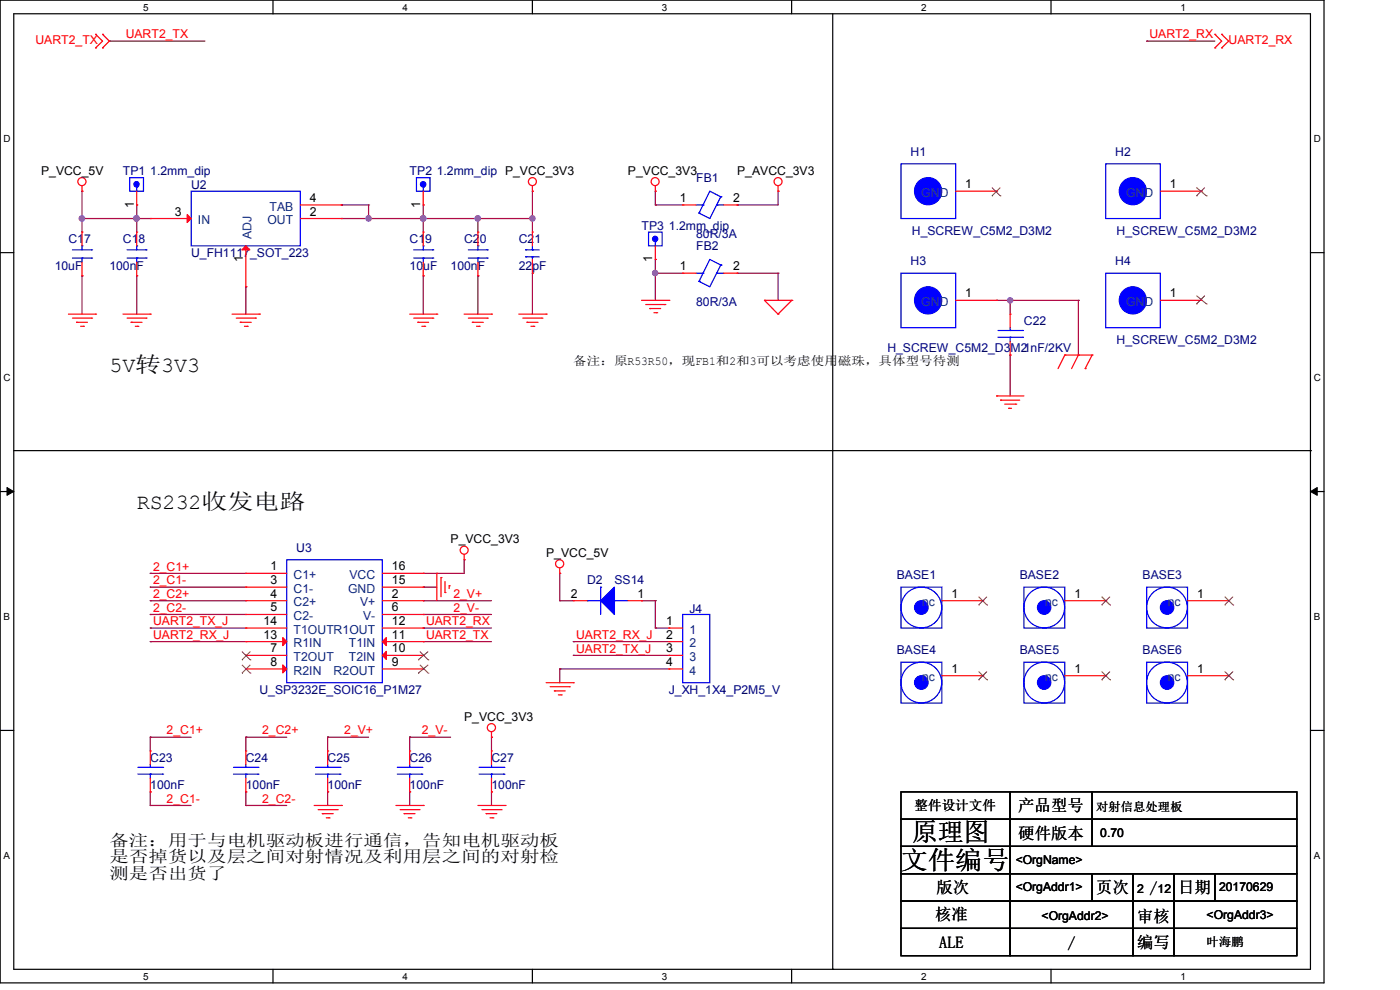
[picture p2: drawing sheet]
<svg xmlns="http://www.w3.org/2000/svg" width="297mm" height="210mm" viewBox="0 0 297 210" stroke-linecap="round" stroke-linejoin="round" font-family="sans-serif">
<path d="M0 0h280.9v208.5h-280.9zM2.9 2.9h275.1v202.7h-275.1z" fill="none" stroke="#000" stroke-width=".25"/>
<g fill="#fff">
<path d="M30.4 .3h1.1v2.4h-1.1z"/>
<path d="M30.4 205.9h1.1v2.3h-1.1z"/>
</g>
<path d="M57.9 0v2.9M57.9 205.6v2.9" fill="none" stroke="#000" stroke-width=".25"/>
<g fill="#fff">
<path d="M85.4 .3h1.1v2.4h-1.1z"/>
<path d="M85.4 205.9h1.1v2.3h-1.1z"/>
</g>
<path d="M112.9 0v2.9M112.9 205.6v2.9" fill="none" stroke="#000" stroke-width=".25"/>
<g fill="#fff">
<path d="M140.4 .3h1.2v2.4h-1.2z"/>
<path d="M140.4 205.9h1.2v2.3h-1.2z"/>
</g>
<path d="M167.9 0v2.9M167.9 205.6v2.9" fill="none" stroke="#000" stroke-width=".25"/>
<g fill="#fff">
<path d="M195.4 .3h1.2v2.4h-1.2z"/>
<path d="M195.4 205.9h1.2v2.3h-1.2z"/>
</g>
<path d="M223 0v2.9M223 205.6v2.9" fill="none" stroke="#000" stroke-width=".25"/>
<g fill="#fff">
<path d="M250.4 .3h1.2v2.4h-1.2z"/>
<path d="M250.4 205.9h1.2v2.3h-1.2z"/>
<path d="M.8 28.2h1.4v2.4h-1.4z"/>
<path d="M278.7 28.2h1.5v2.4h-1.5z"/>
<path d="M.8 78.9h1.4v2.3h-1.4z"/>
<path d="M278.7 78.9h1.5v2.3h-1.5z"/>
</g>
<path d="M0 53.6h2.9M278 53.6h2.9" fill="none" stroke="#000" stroke-width=".25"/>
<g fill="#fff">
<path d="M.8 129.6h1.3v2.3h-1.3z"/>
<path d="M278.7 129.6h1.4v2.3h-1.4z"/>
</g>
<path d="M0 104.3h2.9M278 104.3h2.9" fill="none" stroke="#000" stroke-width=".25"/>
<path d="M1.5 103.4l1.4 .9-1.4 .8zM278 104.3l1.4-.9v1.7z" fill="#000" stroke="#000" stroke-width=".21"/>
<g fill="#fff">
<path d="M.8 180.3h1.3v2.3h-1.3z"/>
<path d="M278.7 180.3h1.4v2.3h-1.4z"/>
</g>
<g fill="none" stroke="#000" stroke-width=".25">
<path d="M176.7 2.9v202.7M2.9 95.6h275.1M278 95.6h.1M0 154.9h2.9M278 154.9h2.9M191.1 168h23.2v5.8h-23.2zM191.1 173.8h23.2v5.7h-23.2zM191.1 179.5h23.2v5.8h-23.2zM214.3 168h17.4v5.8h-17.4zM214.3 173.8h17.4v5.7h-17.4zM214.3 179.5h60.8v5.8h-60.8zM231.7 168h43.4v5.8h-43.4z"/>
<path d="M231.7 173.8h43.4v5.7h-43.4zM191.1 185.3h23.2v5.8h-23.2zM191.1 191.1h23.2v5.8h-23.2zM191.1 196.9h23.2v5.8h-23.2zM214.3 185.3h17.4v5.8h-17.4zM214.3 191.1h26.1v5.8h-26.1zM214.3 196.9h26.1v5.8h-26.1zM231.7 185.3h8.7v5.8h-8.7zM240.4 191.1h8.6v5.8h-8.6zM240.4 196.9h8.6v5.8h-8.6zM240.4 185.3h8.6v5.8h-8.6zM249 191.1h26.1v5.8h-26.1z"/>
<path d="M249 196.9h26.1v5.8h-26.1zM249 185.3h8.7v5.8h-8.7zM257.7 185.3h17.4v5.8h-17.4zM176.7 205.6h.1"/>
</g>
<g fill="none" stroke="#800040" stroke-width=".25">
<path d="M23.2 8.7h.1M23.2 8.7h20.3M243.2 8.7h.1M243.2 8.7h14.5M17.4 58.5h.1M17.4 46.4h.1M17.4 40.6h.1M17.4 46.4h14.5M17.4 40.6v8.6M17.4 58.5v8.1M29 58.5h.1M29 46.4h.1"/>
<path d="M29 43.5h.1M29 43.5v5.7M29 58.5v8.1M72.4 46.4h.1M72.4 43.5h.1M72.4 46.4h40.5M72.4 43.5h5.8M78.2 43.5h.1M78.2 46.4h.1M78.2 43.5v2.9M89.8 46.4h.1M89.8 43.5h.1"/>
<path d="M89.8 58.5h.1M89.8 43.5v5.7M89.8 58.5v8.1M101.4 58.5h.1M101.4 46.4h.1M101.4 46.4v2.8M101.4 58.5v8.1M112.9 46.4h.1M112.9 58h.1M112.9 40.6h.1M112.9 40.6v8.6M112.9 58v8.6"/>
<path d="M139 58h.1M139 40.6h.1M139 43.5h.1M139 55h.1M139 40.6v2.9M139 55v8.7M139 43.5h5.8M139 58h5.8M156.4 58h.1M156.4 43.5h.1M156.4 58h8.7M165.1 58h.1"/>
<path d="M165.1 40.6h.1M165.1 40.6v2.9h-8.7M165.1 58v5.7M52.2 60.8h.1M52.2 60.8v5.8M211.4 63.7h.1M211.4 63.7h17.4M214.3 63.7h.1M214.3 75.3h.1M214.3 63.7v2.9M214.3 75.3v8.7M228.8 63.7h.1"/>
<path d="M228.8 63.7v11.6M98.5 118.7h.1M98.5 118.7v2.9h-8.7M31.9 133.2h.1M31.9 136.1h.1M31.9 121.6h.1M31.9 124.5h.1M31.9 127.4h.1M31.9 130.3h.1M31.9 133.2h20.3M31.9 136.1h20.3M31.9 121.6h20.3"/>
<path d="M31.9 124.5h20.3M31.9 127.4h20.3M31.9 130.3h20.3M89.8 136.1h.1M89.8 133.2h.1M89.8 130.3h.1M89.8 127.4h.1M89.8 121.6h.1M89.8 124.5h.1M89.8 133.2h14.5M89.8 136.1h14.5M89.8 124.5h2.9"/>
<path d="M89.8 127.4h14.5M89.8 130.3h14.5M118.7 121.6h.1M118.7 127.4h.1M118.7 127.4h2.9M118.7 121.6v5.8M121.6 136.1h.1M121.6 139h.1M121.6 136.1h20.3M121.6 139h20.3M136.1 127.4h.1M136.1 127.4h2.9"/>
<path d="M139 127.4h.1M139 133.2h.1M139 133.2h2.9M139 127.4v5.8M31.9 156.4h.1M31.9 156.4v2.9M31.9 156.4h8.7M52.2 156.4h.1M52.2 156.4h8.6M52.2 156.4v2.9M69.5 156.4h.1M69.5 156.4h8.7"/>
<path d="M69.5 156.4v2.9M86.9 156.4h.1M86.9 156.4h8.7M86.9 156.4v2.9M104.3 156.4h.1M104.3 156.4v2.9M118.7 141.9h.1M118.7 141.9h23.2M118.7 141.9v2.9M31.9 168h.1M31.9 170.9h.1M31.9 168v2.9"/>
<path d="M31.9 170.9h8.7M52.2 168h.1M52.2 170.9h.1M52.2 170.9h8.6M52.2 168v2.9M69.5 168h.1M69.5 168v2.9M86.9 168h.1M86.9 168v2.9M104.3 168h.1M104.3 168v2.9"/>
</g>
<g fill="#f0f" stroke="#f0f" stroke-width=".25">
<circle cx="214.3" cy="63.7" r=".55"/>
<circle cx="89.8" cy="46.3" r=".57"/>
<circle cx="28.9" cy="46.3" r=".56"/>
<circle cx="17.4" cy="46.3" r=".57"/>
<circle cx="78.2" cy="46.3" r=".56"/>
<circle cx="112.9" cy="46.3" r=".56"/>
<circle cx="101.3" cy="46.3" r=".56"/>
<circle cx="139" cy="57.9" r=".55"/>
</g>
<g fill="none" stroke="#f00" stroke-width=".25">
<path d="M20.3 7.3h.1M20.3 10.2h.1M20.3 7.3l1.5 1.4-1.5 1.5M21.8 10.2h.1M21.8 7.3h.1M21.8 7.3l1.4 1.4-1.4 1.5M257.7 10.2h.1M257.7 7.3h.1M257.7 7.3l1.5 1.4-1.5 1.5M259.2 10.2h.1M259.2 7.3h.1M259.2 7.3l1.4 1.4-1.4 1.5"/>
<path d="M17.4 39.4v1.2M112.9 39.4v1.2M139 39.4v1.2M165.1 39.4v1.2M17.4 40.6h.1M17.4 49.2h.1M17.4 58.5h.1M17.4 49.2v3M17.4 55.6v2.9M29 43.5h.1M29 49.2h.1M29 58.5h.1"/>
<path d="M29 40.6v2.9M29 49.2v3M29 55.6v2.9M31.9 46.4h.1M31.9 46.4h8.7M52.2 52.2v8.6M63.7 43.5h8.7M63.7 46.4h8.7M72.4 46.4h.1M72.4 43.5h.1M89.8 43.5h.1M89.8 49.2h.1"/>
<path d="M89.8 58.5h.1M89.8 40.6v2.9M89.8 49.2v3M89.8 55.6v2.9M101.4 49.2h.1M101.4 58.5h.1M101.4 49.2v3M101.4 55.6v2.9M112.9 40.6h.1M112.9 58h.1M112.9 49.2h.1M112.9 49.2v3"/>
<path d="M112.9 55v3M139 40.6h.1M139 55h.1M139 52.2v2.8M144.8 43.5h.1M144.8 58h.1M144.8 43.5h2.9M144.8 58h2.9M153.5 43.5h2.9M153.5 58h2.9M156.4 43.5h.1M156.4 58h.1"/>
<path d="M165.1 40.6h.1M202.7 40.6h8.7M211.4 40.6h.1M246.2 40.6h8.6M254.8 40.6h.1M14.5 66.6h5.8M15.4 67.5h4M16.3 68.4h.1M16.3 68.4h2.2M17.1 69.2h.6M17.7 69.2h.1M19.4 67.5h.1"/>
<path d="M20.3 66.6h.1M26.1 66.6h5.8M27 67.5h4M27.8 68.4h.1M27.8 68.4h2.3M28.7 69.2h.6M29.3 69.2h.1M31 67.5h.1M31.9 66.6h.1M49.2 66.6h5.8M50.1 67.5h4.1M51 68.4h.1"/>
<path d="M51 68.4h2.3M51.9 69.2h.6M52.2 60.8h.1M52.5 69.2h.1M54.2 67.5h.1M55 66.6h.1M86.9 66.6h5.8M87.8 67.5h4M88.6 68.4h.1M88.6 68.4h2.3M89.5 69.2h.6M90.1 69.2h.1"/>
<path d="M91.8 67.5h.1M92.7 66.6h.1M98.5 66.6h5.8M99.4 67.5h4M100.2 68.4h.1M100.2 68.4h2.3M101.1 69.2h.5M101.6 69.2h.1M103.4 67.5h.1M104.3 66.6h.1M110.1 66.6h5.8M110.9 67.5h4.1"/>
<path d="M111.8 68.4h.1M111.8 68.4h2.3M112.6 69.2h.6M113.2 69.2h.1M115 67.5h.1M115.9 66.6h.1M136.1 63.7h5.8M137 64.6h4.1M137.8 65.4h.1M137.8 65.4h2.4M138.7 66.3h.6M139.3 66.3h.1"/>
<path d="M141.1 64.6h.1M141.9 63.7h.1M162.2 63.7h.1M162.2 63.7h5.8M162.2 63.7l2.9 2.9M165.1 66.6h.1M168 63.7h.1M168 63.7l-2.9 2.9M202.7 63.7h8.7M211.4 63.7h.1M214.3 66.6h.1M214.3 75.3h.1"/>
<path d="M214.3 66.6v2.9M214.3 72.4v2.9M225.9 75.3h.1M225.9 75.3l-1.4 2.9M225.9 75.3h5.8M228.8 75.3h.1M228.8 75.3l-1.5 2.9M230.2 78.2h.1M231.7 75.3h.1M231.7 75.3l-1.5 2.9M246.2 63.7h8.6M254.8 63.7h.1"/>
<path d="M211.4 84h.1M211.4 84h5.8M212.3 84.9h.1M212.3 84.9h4M213.1 85.7h2.4M214 86.6h.1M214 86.6h.6M215.5 85.7h.1M98.5 118.7h.1M98.5 117.6v1.1M52.2 121.6h.1M52.2 124.5h.1"/>
<path d="M52.2 127.4h.1M52.2 130.3h.1M52.2 139h.1M52.2 136.1h.1M52.2 133.2h.1M52.2 127.4h8.6M52.2 121.6h8.6M52.2 124.5h8.6M52.2 130.3h8.6M52.2 139h8.6M52.2 136.1h8.6M52.2 133.2h8.6"/>
<path d="M81.1 127.4h8.7M81.1 121.6h8.7M81.1 124.5h8.7M81.1 130.3h8.7M81.1 139h8.7M81.1 136.1h8.7M81.1 133.2h8.7M89.8 127.4h.1M89.8 130.3h.1M89.8 139h.1M89.8 136.1h.1M89.8 133.2h.1"/>
<path d="M89.8 124.5h.1M89.8 121.6h.1M92.7 121.6h.1M92.7 121.6v5.8M93.6 122.5h.1M93.6 122.5v4.1M94.4 125.7h.1M94.4 123.4v2.3M95.3 124.2h.1M95.3 124.2v.6M118.7 121.6h.1M118.7 120.5v1.1"/>
<path d="M121.6 127.4h.1M121.6 127.4h2.9M133.2 127.4h2.9M136.1 127.4h.1M141.9 133.2h.1M141.9 136.1h.1M141.9 139h.1M141.9 139h2.9M141.9 136.1h2.9M141.9 133.2h2.9M199.8 127.4h8.7M208.5 127.4h.1"/>
<path d="M225.9 127.4h8.7M234.6 127.4h.1M251.9 127.4h8.7M260.6 127.4h.1M31.9 159.3h.1M31.9 159.3v2.9M52.2 159.3h.1M52.2 141.9h.1M52.2 159.3v2.9M52.2 141.9h8.6M69.5 159.3h.1M69.5 159.3v2.9"/>
<path d="M81.1 141.9h8.7M86.9 159.3h.1M86.9 159.3v2.9M89.8 141.9h.1M104.3 156.4h.1M104.3 159.3h.1M104.3 155.2v1.2M104.3 159.3v2.9M115.9 144.8h5.7M116.7 145.7h4.1M117.6 146.6h.1M117.6 146.6h2.3"/>
<path d="M118.4 147.4h.6M119 147.4h.1M120.8 145.7h.1M121.6 144.8h.1M141.9 141.9h.1M141.9 141.9h2.9M199.8 143.3h8.7M208.5 143.3h.1M225.9 143.3h8.7M234.6 143.3h.1M251.9 143.3h8.7M260.6 143.3h.1"/>
<path d="M31.9 168h.1M31.9 165.1v2.9M52.2 168h.1M52.2 165.1v2.9M66.6 170.9h5.8M67.5 171.7h4M68.4 172.6h.1M68.4 172.6h2.3M69.2 173.5h.6M69.5 168h.1M69.5 165.1v2.9M69.8 173.5h.1"/>
<path d="M71.5 171.7h.1M72.4 170.9h.1M84 170.9h5.8M84.9 171.7h4M85.7 172.6h.1M85.7 172.6h2.4M86.6 173.5h.6M86.9 168h.1M86.9 165.1v2.9M87.2 173.5h.1M88.9 171.7h.1M89.8 170.9h.1"/>
<path d="M101.4 170.9h5.7M102.2 171.7h4.1M103.1 172.6h.1M103.1 172.6h2.3M104 173.5h.6M104.3 168h.1M104.3 165.1v2.9M104.6 173.5h.1M106.3 171.7h.1M107.1 170.9h.1"/>
<circle cx="17.4" cy="38.5" r=".86"/>
<circle cx="112.9" cy="38.5" r=".85"/>
<circle cx="139" cy="38.5" r=".85"/>
<circle cx="165.1" cy="38.5" r=".85"/>
<circle cx="98.5" cy="116.7" r=".85"/>
<circle cx="118.7" cy="119.6" r=".86"/>
<circle cx="104.3" cy="154.4" r=".86"/>
</g>
<g fill="#00f" stroke="#00f" stroke-width=".25">
<path d="M127.4 127.4l2.9-2.9v5.8z"/>
<circle cx="221.5" cy="128.9" r="1.43"/>
<circle cx="240.3" cy="63.7" r="2.88"/>
<circle cx="221.5" cy="144.8" r="1.43"/>
<circle cx="247.6" cy="128.9" r="1.43"/>
<circle cx="240.3" cy="40.6" r="2.88"/>
<circle cx="89.8" cy="39.1" r=".57"/>
<circle cx="247.6" cy="144.8" r="1.43"/>
<circle cx="196.9" cy="40.6" r="2.88"/>
<circle cx="28.9" cy="39.1" r=".56"/>
<circle cx="196.9" cy="63.7" r="2.88"/>
<circle cx="195.5" cy="128.9" r="1.44"/>
<circle cx="195.5" cy="144.8" r="1.44"/>
<circle cx="139" cy="50.7" r=".55"/>
</g>
<g fill="none" stroke="#00f" stroke-width=".25">
<path d="M27.5 37.7h2.9v2.9h-2.9zM29 39.7h.1M29 39.7v.9M88.3 37.7h2.9v2.9h-2.9zM89.8 39.7h.1M89.8 39.7v.9M191.1 34.8h11.6v11.6h-11.6zM234.6 34.8h11.6v11.6h-11.6zM15.4 54.7h4M15.4 53h4M17.4 52.2h.1M17.4 54.7h.1"/>
<path d="M17.4 52.2v.8M17.4 54.7v.9M19.4 54.7h.1M19.4 53h.1M27 54.7h4M27 53h4M29 52.2h.1M29 54.7h.1M29 52.2v.8M29 54.7v.9M31 54.7h.1M31 53h.1"/>
<path d="M40.6 40.6h23.1v11.6h-23.1zM87.8 54.7h4M87.8 53h4M89.8 52.2h.1M89.8 54.7h.1M89.8 52.2v.8M89.8 54.7v.9M91.8 54.7h.1M91.8 53h.1M99.4 54.7h4M99.4 53h4M101.4 52.2h.1"/>
<path d="M101.4 54.7h.1M101.4 52.2v.8M101.4 54.7v.9M103.4 54.7h.1M103.4 53h.1M111.5 53h.1M111.5 54.5h.1M111.5 53h2.9M111.5 54.5h2.9M112.9 54.5h.1M112.9 53h.1M112.9 52.2v.8"/>
<path d="M112.9 54.5v.5M137.6 49.2h2.9v3h-2.9zM139 51.3h.1M139 51.3v.9M147.7 43.5h1.4M147.7 58h1.4M148.3 45.2h.1M148.3 59.7h.1M149.1 43.5h.1M149.1 58h.1M152.1 43.5h.1M152.1 58h.1"/>
<path d="M152.1 43.5h1.4M152.1 58h1.4M152.9 41.7h.1M152.9 56.2h.1M152.9 41.7l-2.3-1.1-2.3 4.6M152.9 41.7l-2.3 4.7-2.3-1.2M152.9 56.2l-2.3-1.2-2.3 4.7M152.9 56.2l-2.3 4.6-2.3-1.1M191.1 58h11.6v11.5h-11.6zM234.6 58h11.6v11.5h-11.6zM211.7 71.5h5.2M211.7 70.1h5.2"/>
<path d="M214.3 70.1h.1M214.3 71.5h.1M214.3 69.5v.6M214.3 71.5v.9M216.9 71.5h.1M216.9 70.1h.1M60.8 118.7h20.3v26.1h-20.3zM124.5 127.4h.1M124.5 127.4h2.9M127.4 124.5h.1M127.4 124.5v5.8M130.3 127.4h.1"/>
<path d="M130.3 127.4h2.9M144.8 130.3h5.8v14.5h-5.8zM191.1 124.5h8.7v8.7h-8.7zM217.2 124.5h8.7v8.7h-8.7zM243.2 124.5h8.7v8.7h-8.7zM191.1 140.5h8.7v8.6h-8.7zM217.2 140.5h8.7v8.6h-8.7zM243.2 140.5h8.7v8.6h-8.7zM29.3 164.2h5.2M29.3 162.8h5.2M31.9 162.8h.1M31.9 164.2h.1"/>
<path d="M31.9 162.2v.6M31.9 164.2v.9M34.5 164.2h.1M34.5 162.8h.1M49.5 164.2h5.2M49.5 162.8h5.2M52.2 162.8h.1M52.2 164.2h.1M52.2 162.2v.6M52.2 164.2v.9M54.7 164.2h.1M54.7 162.8h.1"/>
<path d="M66.9 164.2h5.2M66.9 162.8h5.2M69.5 162.8h.1M69.5 164.2h.1M69.5 162.2v.6M69.5 164.2v.9M72.1 164.2h.1M72.1 162.8h.1M84.3 164.2h5.2M84.3 162.8h5.2M86.9 162.8h.1M86.9 164.2h.1"/>
<path d="M86.9 162.2v.6M86.9 164.2v.9M89.5 164.2h.1M89.5 162.8h.1M101.6 164.2h5.3M101.6 162.8h5.3M104.3 162.8h.1M104.3 164.2h.1M104.3 162.2v.6M104.3 164.2v.9M106.9 164.2h.1M106.9 162.8h.1"/>
<circle cx="195.5" cy="128.9" r="4.3"/>
<circle cx="221.5" cy="128.9" r="4.3"/>
<circle cx="247.6" cy="128.9" r="4.3"/>
<circle cx="195.5" cy="144.8" r="4.3"/>
<circle cx="221.5" cy="144.8" r="4.3"/>
<circle cx="247.6" cy="144.8" r="4.3"/>
</g>
<g fill="none" stroke="#804000" stroke-width=".21">
<path d="M210.4 39.8l1.8 1.7M212.2 39.8l-1.8 1.7M253.8 39.8l2.1 1.7M255.6 39.8l-1.8 1.7M210.4 41.5h.1M212.2 41.5h.1M253.8 41.5h.1M255.9 41.5h.1M253.8 64.5h.1M253.8 62.7l2.1 1.8M255.6 62.7l-1.8 1.8M255.9 64.5h.1"/>
<path d="M51.3 140h.1M51.3 138.2l1.8 1.8M53.1 140h.1M53.1 138.2l-1.8 1.8M88.7 140h.1M89.1 138.2l1.7 1.8M90.8 140h.1M90.8 138.2l-2.1 1.8M207.6 128.3h.1M207.6 126.6l1.8 1.7M209.4 128.3h.1M209.4 126.6l-1.8 1.7"/>
<path d="M233.7 128.3h.1M233.7 126.6l1.8 1.7M235.5 128.3h.1M235.5 126.6l-1.8 1.7M259.8 128.3h.1M259.8 126.6l1.8 1.7M261.6 128.3h.1M261.6 126.6l-1.8 1.7M51.3 142.8h.1M51.3 141l1.8 1.8M53.1 142.8h.1M53.1 141l-1.8 1.8"/>
<path d="M88.7 142.8h.1M89.1 141l1.7 1.8M90.8 142.8h.1M90.8 141l-2.1 1.8M207.6 144.2h.1M207.6 142.4l1.8 1.8M209.4 144.2h.1M209.4 142.4l-1.8 1.8M233.7 144.2h.1M233.7 142.4l1.8 1.8M235.5 144.2h.1M235.5 142.4l-1.8 1.8"/>
<path d="M259.8 144.2h.1M259.8 142.4l1.8 1.8M261.6 144.2h.1M261.6 142.4l-1.8 1.8"/>
</g>
<g fill="#f00" stroke="#f00" stroke-width=".25">
<path d="M60 141.1l.8 .8-.8 .8z"/>
<path d="M82 138.2v1.7l-.9-.9z"/>
<path d="M81.1 136.1l.9-.8v1.6z"/>
<path d="M60 135.3l.8 .8-.8 .8z"/>
<path d="M39.7 45.5l.9 .9-.9 .8z"/>
<path d="M51.3 53l.9-.8 .8 .8z"/>
</g>
<g font-size="5.5">
<text x="193.5" y="178.5">原理图</text>
<text x="191.1" y="184.2">文件编号</text>
</g>
<g font-size="4.6">
<text x="23.2" y="79">5V转3V3</text>
<text x="29" y="107.9">RS232收发电路</text>
</g>
<g font-size="3.5">
<text x="216" y="172.1">产品型号</text>
<text x="23.2" y="179.4">备注：用于与电机驱动板进行通信，告知电机驱动板</text>
<text x="216" y="177.9">硬件版本</text>
<text x="23.2" y="182.9">是否掉货以及层之间对射情况及利用层之间的对射检</text>
<text x="23.2" y="186.3">测是否出货了</text>
<text x="198.7" y="189.5">版次</text>
<text x="232.5" y="189.5">页次</text>
<text x="243.8" y="189.7">/</text>
<text x="249.9" y="189.5">日期</text>
<text x="198.4" y="195.2">核准</text>
<text x="241.2" y="195.5">审核</text>
<text x="199.3" y="201">ALE</text>
<text x="226.4" y="201.3">/</text>
<text x="241.2" y="201">编写</text>
</g>
<text font-size="2.9" x="194" y="171.9">整件设计文件</text>
<g font-size="2.6" fill="#f00">
<text x="7.5" y="9.3">UART2_TX</text>
<text x="26.7" y="8.1">UART2_TX</text>
<text x="243.8" y="8.1">UART2_RX</text>
<text x="260.6" y="9.3">UART2_RX</text>
<text x="32.5" y="121">2_C1+</text>
<text x="32.5" y="124">2_C1-</text>
<text x="32.5" y="126.8">2_C2+</text>
<text x="32.5" y="129.8">2_C2-</text>
<text x="96.2" y="129.8">2_V-</text>
<text x="96.2" y="126.8">2_V+</text>
<text x="32.5" y="132.6">UART2_TX_J</text>
<text x="32.5" y="135.5">UART2_RX_J</text>
<text x="90.4" y="135.5">UART2_TX</text>
<text x="90.4" y="132.6">UART2_RX</text>
<text x="122.2" y="135.5">UART2_RX_J</text>
<text x="122.2" y="138.4">UART2_TX_J</text>
<text x="35.3" y="155.8">2_C1+</text>
<text x="55.6" y="155.8">2_C2+</text>
<text x="73" y="155.8">2_V+</text>
<text x="89.5" y="155.8">2_V-</text>
<text x="35.3" y="170.3">2_C1-</text>
<text x="55.6" y="170.3">2_C2-</text>
</g>
<g font-size="2.6" fill="#000080">
<text x="193.2" y="33.1">H1</text>
<text x="236.6" y="33.1">H2</text>
<text x="26.1" y="37.1">TP1</text>
<text x="31.9" y="37.1">1.2mm_dip</text>
<text x="40.6" y="40">U2</text>
<text x="86.9" y="37.1">TP2</text>
<text x="92.7" y="37.1">1.2mm_dip P_VCC_3V3</text>
<text x="147.7" y="38.6">FB1</text>
<text x="14.5" y="51.6">C17</text>
<text x="26.1" y="51.6">C18</text>
<text x="86.9" y="51.6">C19</text>
<text x="98.5" y="51.6">C20</text>
<text x="110.1" y="51.6">C21</text>
<text x="136.1" y="48.7">TP3</text>
<text x="141.9" y="48.7">1.2mm_dip</text>
<text x="147.7" y="50.4">80R/3A</text>
<text x="147.7" y="53">FB2</text>
<text x="193.5" y="49.8">H_SCREW_C5M2_D3M2</text>
<text x="236.9" y="49.8">H_SCREW_C5M2_D3M2</text>
<text x="11.6" y="57.4">10uF</text>
<text x="23.2" y="57.4">100nF</text>
<text x="40.6" y="54.5">U_FH1117_SOT_223</text>
<text x="86.9" y="57.4">10uF</text>
<text x="95.6" y="57.4">100nF</text>
<text x="110.1" y="57.4">22pF</text>
<text x="193.2" y="56.2">H3</text>
<text x="236.6" y="56.2">H4</text>
<text x="147.7" y="64.9">80R/3A</text>
<text x="217.2" y="69">C22</text>
<text x="188.3" y="74.8">H_SCREW_C5M2_D3M21nF/2KV</text>
<text x="236.9" y="73">H_SCREW_C5M2_D3M2</text>
<text x="62.9" y="117">U3</text>
<text x="124.5" y="124">D2</text>
<text x="130.3" y="124">SS14</text>
<text x="190.2" y="122.8">BASE1</text>
<text x="216.3" y="122.8">BASE2</text>
<text x="242.4" y="122.8">BASE3</text>
<text x="146.3" y="130">J4</text>
<text x="190.2" y="138.7">BASE4</text>
<text x="216.3" y="138.7">BASE5</text>
<text x="242.4" y="138.7">BASE6</text>
<text x="55" y="147.2">U_SP3232E_SOIC16_P1M27</text>
<text x="141.9" y="147.2">J_XH_1X4_P2M5_V</text>
<text x="31.9" y="161.6">C23</text>
<text x="52.2" y="161.6">C24</text>
<text x="69.5" y="161.6">C25</text>
<text x="86.9" y="161.6">C26</text>
<text x="104.3" y="161.6">C27</text>
<text x="31.9" y="167.4">100nF</text>
<text x="52.2" y="167.4">100nF</text>
<text x="69.5" y="167.4">100nF</text>
<text x="86.9" y="167.4">100nF</text>
<text x="104.3" y="167.4">100nF</text>
</g>
<g font-size="2.6">
<text x="8.7" y="37.1">P_VCC_5V</text>
<text x="133.2" y="37.1">P_VCC_3V3</text>
<text x="156.4" y="37.1">P_AVCC_3V3</text>
<text x="204.8" y="39.9">1</text>
<text x="248.2" y="39.9">1</text>
<text x="28.4" y="44" transform="rotate(-90 28.4 44)">1</text>
<text x="37.1" y="45.7">3</text>
<text x="65.7" y="45.7">2</text>
<text x="65.7" y="42.8">4</text>
<text x="89.2" y="44" transform="rotate(-90 89.2 44)">1</text>
<text x="144.2" y="42.8">1</text>
<text x="155.5" y="42.8">2</text>
<text x="51.5" y="55.6" transform="rotate(-90 51.5 55.6)">1</text>
<text x="138.4" y="55.6" transform="rotate(-90 138.4 55.6)">1</text>
<text x="144.2" y="57.3">1</text>
<text x="155.5" y="57.3">2</text>
<text x="204.8" y="63.1">1</text>
<text x="248.2" y="63.1">1</text>
<text x="121.6" y="77.4">备注：原R53R50，现FB1和2和3可以考虑使用磁珠，具体型号待测</text>
<text x="95.6" y="115.3">P_VCC_3V3</text>
<text x="115.9" y="118.2">P_VCC_5V</text>
<text x="57.4" y="121">1</text>
<text x="57.4" y="123.9">3</text>
<text x="83.1" y="123.9">15</text>
<text x="83.1" y="121">16</text>
<text x="57.4" y="126.8">4</text>
<text x="57.4" y="129.7">5</text>
<text x="83.1" y="126.8">2</text>
<text x="83.1" y="129.7">6</text>
<text x="121.1" y="126.8">2</text>
<text x="135.3" y="126.8">1</text>
<text x="201.8" y="126.8">1</text>
<text x="227.9" y="126.8">1</text>
<text x="254" y="126.8">1</text>
<text x="55.9" y="135.5">13</text>
<text x="55.9" y="132.6">14</text>
<text x="83.1" y="135.5">11</text>
<text x="83.1" y="132.6">12</text>
<text x="141.3" y="132.6">1</text>
<text x="141.3" y="135.5">2</text>
<text x="57.4" y="138.4">7</text>
<text x="57.4" y="141.3">8</text>
<text x="83.1" y="141.3">9</text>
<text x="83.1" y="138.4">10</text>
<text x="141.3" y="138.4">3</text>
<text x="141.3" y="141.3">4</text>
<text x="201.8" y="142.7">1</text>
<text x="227.9" y="142.7">1</text>
<text x="254" y="142.7">1</text>
<text x="98.5" y="152.9">P_VCC_3V3</text>
<text x="232.5" y="172">对射信息处理板</text>
<text x="233.4" y="177.5">0.70</text>
<text x="215.5" y="183.3">&lt;OrgName&gt;</text>
<text x="215.5" y="189.1">&lt;OrgAddr1&gt;</text>
<text x="241.2" y="189.4">2</text>
<text x="245.6" y="189.4">12</text>
<text x="258.6" y="189.1">20170629</text>
<text x="221" y="195.2">&lt;OrgAddr2&gt;</text>
<text x="256" y="194.9">&lt;OrgAddr3&gt;</text>
<text x="256" y="200.7">叶海鹏</text>
</g>
<g font-size="2.6" fill="#004080">
<text x="195.4" y="41.7">GND</text>
<text x="238.9" y="41.7">GND</text>
<text x="42" y="47.5">IN</text>
<text x="56.7" y="47.5">OUT</text>
<text x="57.2" y="44.7">TAB</text>
<text x="53.4" y="50.7" transform="rotate(-90 53.4 50.7)">ADJ</text>
<text x="195.4" y="64.9">GND</text>
<text x="238.9" y="64.9">GND</text>
<text x="62.3" y="122.8">C1+</text>
<text x="62.3" y="125.7">C1-</text>
<text x="73.8" y="125.7">GND</text>
<text x="74.1" y="122.8">VCC</text>
<text x="62.3" y="128.6">C2+</text>
<text x="62.3" y="131.5">C2-</text>
<text x="76.4" y="128.6">V+</text>
<text x="77" y="131.5">V-</text>
<text x="195.6" y="128.6">nc</text>
<text x="221.7" y="128.6">nc</text>
<text x="247.7" y="128.6">nc</text>
<text x="62.3" y="137.3">R1IN</text>
<text x="62.3" y="134.4">T1OUTR1OUT</text>
<text x="74" y="137.3">T1IN</text>
<text x="146.3" y="134.4">1</text>
<text x="146.3" y="137.3">2</text>
<text x="62.3" y="140.2">T2OUT</text>
<text x="62.3" y="143.1">R2IN</text>
<text x="70.8" y="143.1">R2OUT</text>
<text x="74" y="140.2">T2IN</text>
<text x="146.3" y="140.2">3</text>
<text x="146.3" y="143.1">4</text>
<text x="195.6" y="144.5">nc</text>
<text x="221.7" y="144.5">nc</text>
<text x="247.7" y="144.5">nc</text>
</g>
<g font-size="2.1">
<text x="30.4" y="2.2">5</text>
<text x="85.4" y="2.2">4</text>
<text x="140.4" y="2.2">3</text>
<text x="195.4" y="2.2">2</text>
<text x="250.5" y="2.2">1</text>
<text x=".8" y="30.1">D</text>
<text x="278.7" y="30.1">D</text>
<text x=".8" y="80.8">C</text>
<text x="278.7" y="80.8">C</text>
<text x=".8" y="131.5">B</text>
<text x="278.7" y="131.5">B</text>
<text x=".8" y="182.2">A</text>
<text x="278.7" y="182.2">A</text>
<text x="30.4" y="207.8">5</text>
<text x="85.4" y="207.8">4</text>
<text x="140.4" y="207.8">3</text>
<text x="195.4" y="207.8">2</text>
<text x="250.5" y="207.8">1</text>
</g>
</svg>
